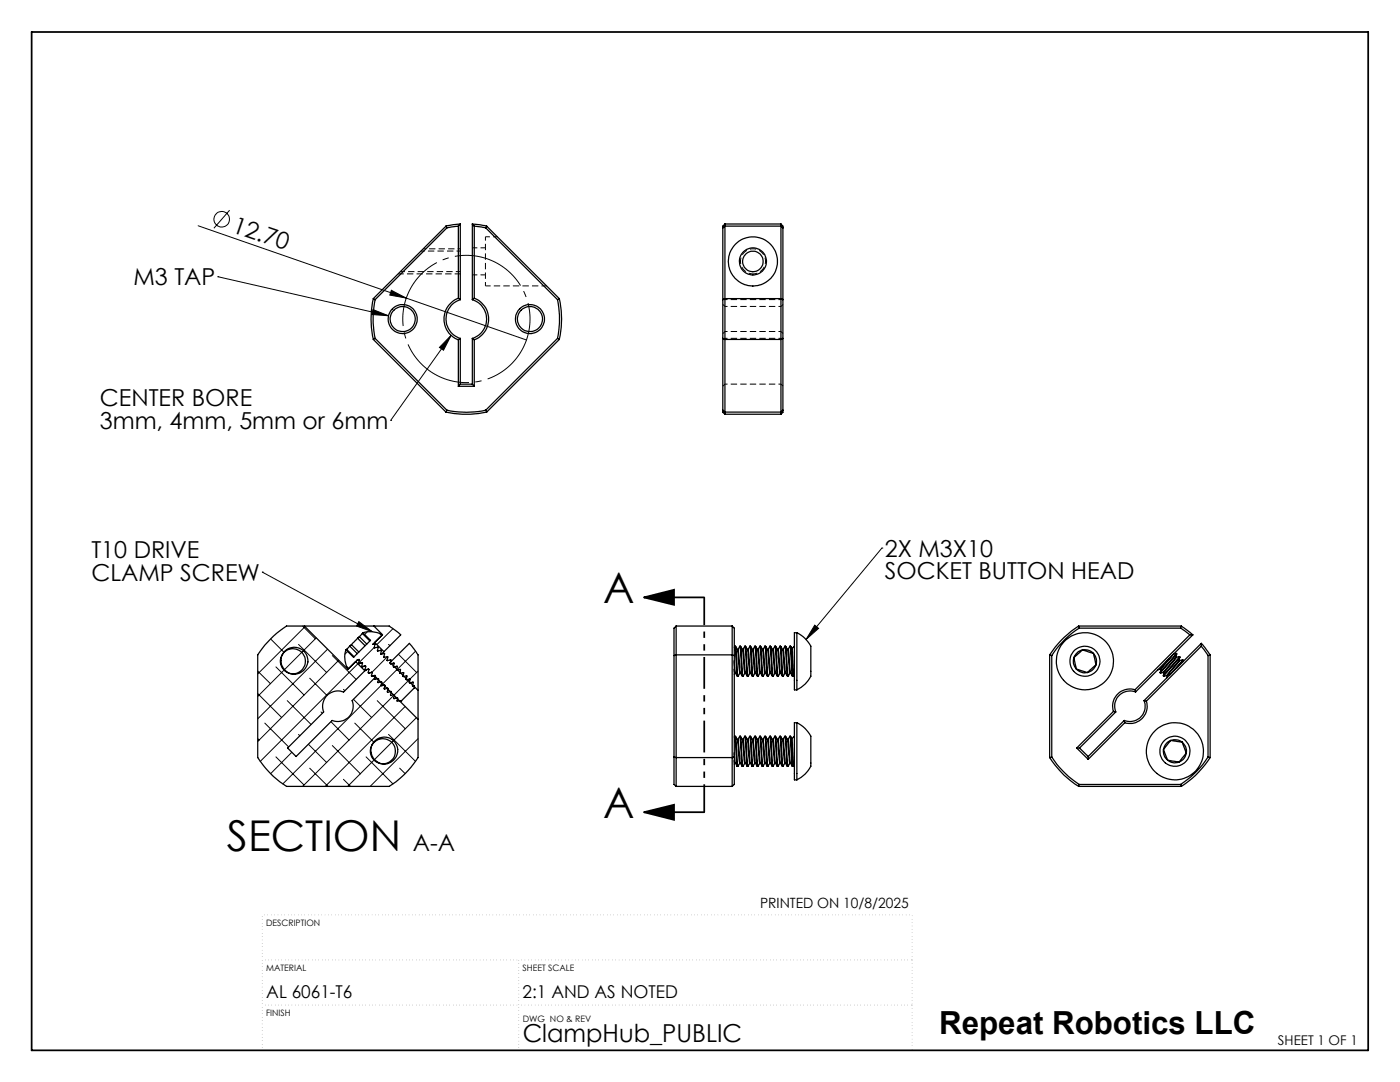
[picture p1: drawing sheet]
<svg xmlns="http://www.w3.org/2000/svg" width="279mm" height="216mm" viewBox="0 0 279 216" stroke-linecap="round" stroke-linejoin="round" font-family="sans-serif">
<g fill="none" stroke="#000" stroke-width=".25">
<path d="M74.5 59.6a18.3 18.3 0 0 0 0 8.1M74.5 59.6l.4 .2M74.9 59.8a19.4 19.4 0 0 0 0 7.7M89 45.1l-14.5 14.5M89 45.1l.2 .4M89.2 45.5l-14.3 14.3M91.5 45.1l-2.3 .4M91.5 59.5a4.4 4.4 0 0 0-2.9 4.2 4.4 4.4 0 0 0 2.9 4.1M91.5 59.5l.4 .3M91.5 45.1v14.4M91.9 44.7l-2.9 .4M91.9 59.8a4 4 0 0 0-2.9 3.9 4 4 0 0 0 2.9 3.8"/>
<path d="M91.9 44.7l-.4 .4M91.9 44.7v15.1M94.3 59.8a4 4 0 0 1 2.8 3.9 4 4 0 0 1-2.8 3.8M94.3 44.7l2.8 .4M94.3 44.7v15.1M94.3 44.7l.4 .4M94.7 59.5a4.4 4.4 0 0 1 2.8 4.2 4.4 4.4 0 0 1-2.8 4.1M94.7 45.1l2.2 .4M94.7 45.1v14.4M94.7 59.5l-.4 .3M96.9 45.5l14.4 14.3M97.1 45.1l-.2 .4"/>
<path d="M97.1 45.1l14.5 14.5M111.3 59.8a19.4 19.4 0 0 1 0 7.7M111.6 59.6a18.3 18.3 0 0 1 0 8.1M111.6 59.6l-.3 .2M144.3 59.8v7.7M144.3 45.5v14.3M144.7 59.6v8.1M144.7 44.7v.4M144.7 44.7l-.4 .4v.4M144.7 59.6h11.2M144.7 59.6l-.4 .2M144.7 45.1v14.5"/>
<path d="M144.7 45.1h11.2M144.7 45.1l-.4 .4M144.7 44.7h11.2M155.9 59.6v8.1M155.9 44.7v.4M155.9 44.7l.3 .4v.4M155.9 59.6l.3 .2M155.9 45.1v14.5M155.9 45.1l.3 .4M156.2 59.8v7.7M156.2 45.5v14.3M74.5 67.7l14.5 14.5"/>
<path d="M74.9 67.5l-.4 .2M74.9 67.5l14.3 14.3M91.5 67.8v9.3M91.5 77.1h3.2M91.9 67.5v9.2M91.9 76.7l-.4 .4M91.9 76.7h2.4M91.9 67.5l-.4 .3M94.3 67.5v9.2M94.3 67.5l.4 .3M94.3 76.7l.4 .4M94.7 67.8v9.3"/>
<path d="M111.3 67.5l-14.4 14.3M111.3 67.5l.3 .2M111.6 67.7l-14.5 14.5M144.3 67.5l.4 .2M144.3 67.5v14.3M144.7 67.7h11.2M144.7 67.7v14.5M155.9 67.7v14.5M156.2 67.5l-.3 .2M156.2 67.5v14.3M89 82.2a19.7 19.7 0 0 0 8.1 0M89.2 81.8a18 18 0 0 0 7.7 0"/>
<path d="M89.2 81.8l-.2 .4M96.9 81.8l.2 .4M144.3 81.8v.5l.4 .4M144.3 81.8l.4 .4M144.7 82.2v.5M144.7 82.7h11.2M144.7 82.2h11.2M155.9 82.2v.5M156.2 81.8v.5l-.3 .4M156.2 81.8l-.3 .4M60.7 124.9h-3.5a19.7 19.7 0 0 0-5.8 5.8v20.5a18.6 18.6 0 0 0 5.8 5.7h20.5a18.6 18.6 0 0 0 5.7-5.7v-7.7M60.7 124.9h13.9"/>
<path d="M60.7 124.9l8.7 8.7 1.9-1.9M69.1 129.7a3.9 3.9 0 0 0 .5 3.7M69.2 129.6l-.1 .1M69.2 129.6l1.5 1.5M69.8 128.9l-.6 .7M69.8 128.9l1.5 1.5M70.1 128.6l-.3 .3M70.1 128.6l1.5 1.5M71 132l1.8 1.8M71.4 127.4l-1.3 1.2M71.4 127.4l1.4 1.4M71.6 131.6l-.3 .1"/>
<path d="M71.6 131.6l-.1 .7 .1 .1M71.6 132.4h.1M71.7 127l-.3 .4M71.7 127l1.5 1.5M72.3 132.2l-.7 .2M72.3 132.2l-.1 .8h.1M72.3 133h.1M72.3 126.4l-.6 .6M72.3 126.4l1.5 1.5M72.5 126.3a3.9 3.9 0 0 1 3.7 .5l-1.8 1.8 .4-.1M72.5 126.3l-.2 .1M72.5 126.3l1.4 1.5-3.3 3.4-1.5-1.5"/>
<path d="M72.8 133.8l-4.2 4.3a3.1 3.1 0 0 0-3.3 .7 3.1 3.1 0 0 0-.7 3.3l-7.2 7.2 1.7 1.7 7.2-7.2a3 3 0 0 0 3.3-.7 3 3 0 0 0 .7-3.3l4.7-4.7 8.4 8.4M72.9 132.9l-.6 .1M72.9 132.9v.8M72.9 133.7h.1M73 133.7l-.2 .1M73.6 133.5l-.7 .2M73.6 134.3l.6-.2 .1 .1-.1 .7M73.6 133.5v.8M73.6 134.3h.1M74.2 134.2l-.6 .1M74.2 134.9h.1M74.2 134.9l.6-.1 .1 .1-.1 .6 .7-.1 .1 .1-.1 .7 .6-.2 .1 .1-.1 .7h.7l-.1 .7 .7-.2"/>
<path d="M74.6 124.9h3.1l2.3 1.8-3.4 3.3M74.6 124.9l1.7 1.7-1.5 1.6 1.8 1.8M74.7 128.5h.1M74.8 128.5v.8l.6-.2v.8l.7-.1M74.8 134.8l-.6 .1M75.5 135.4l-.1 .1M76.1 129.8l-.1 .7 .7-.1v.8l.7-.1-.2 .7 .8-.1-.1 .8 .8-.1-.2 .6 .7-.1v.8l.7-.1-.1 .7h.8l-.2 .7 .7-.2v.8l.7-.1-.1 .7h.8l-.2 .6h.4v.5l-2.6 2.6h-.9l.1-.7M76.1 129.8h-.1M76.1 136.1h-.1M76.6 130l-.5 .5M76.8 136.7h-.2M77.4 137.3l.1 .1-.1 .7 .6-.1"/>
<path d="M77.4 137.3l-.1 .1M77.9 132.2l3.8-3.8 1.7 2.3v7.1zM77.9 131.7h.1M78 138v.8l.7-.2M78 138h-.1M78.7 138.6l-.1 .8 .7-.2M78.7 138.6h-.2M79.3 139.2l-.1 .1M79.9 139.9h.1M83.4 137.8v5.7M134.5 130.8v20.3M134.9 124.9v5.8"/>
<path d="M134.9 124.9l-.4 .4v5.5M134.9 130.7v20.5M134.9 130.7h11.2M134.9 130.7l-.4 .1M134.9 124.9h11.2M146.1 124.9l.4 .4v5.5M146.1 124.9v5.8M146.1 130.7v20.5M146.1 130.7l.4 .1M146.5 133.5l.1 .7 .2 .1M146.5 130.8v20.3M146.6 128.9l.5 6a5.1 5.1 0 0 1-.6-3.1"/>
<path d="M146.6 128.9h.2M146.6 128.9l-.1 .3M146.7 134.3l-.2 .2M147.2 129.6l-.4-.6 .5 5.9M147.2 129.6l.2 2.7a3.3 3.3 0 0 0 .4 2M147.2 134.9h.1M147.2 129.6h.1M147.3 129.6l.3 2.7a4 4 0 0 0 .6 2.6M147.6 128.9l-.3 .7M147.7 134.3l-.4 .6M147.8 128.9l-.1 .1 .5 5.9M148.2 129.6h.1"/>
<path d="M148.2 129.6l-.4-.6 .5 5.9h-.1M148.2 129.6l.2 2.7a3.1 3.1 0 0 0 .4 2M148.3 129.6l.3 3.2a3.4 3.4 0 0 0 .6 2.1M148.7 128.9l-.4 .7M148.7 128.9l.5 6M148.7 128.9h.1M148.7 134.3l-.4 .6M149.2 134.9h.1M149.2 129.6l-.4-.6 .5 5.9M149.2 129.6l.3 4.2 .1 .4 .2 .1M149.2 129.6h.1M149.6 128.9l.5 6a5.9 5.9 0 0 1-.6-3.5l-.2-1.8"/>
<path d="M149.6 128.9l-.3 .7M149.6 128.9h.2M149.7 134.3l-.4 .6M150.2 129.6l-.4-.6 .5 5.9h-.1M150.2 129.6l.2 2.7a3.3 3.3 0 0 0 .4 2M150.2 129.6h.1M150.3 129.6l.3 2.7a4 4 0 0 0 .6 2.6M150.6 128.9l-.3 .7M150.7 134.3l-.4 .6M150.8 128.9l-.1 .1 .5 5.9M151.2 129.6h.1l.1 .3 .2 2.9a3.4 3.4 0 0 0 .6 2.1M151.2 134.9h.1"/>
<path d="M151.7 128.9l-.4 .7M151.7 128.9l.5 6M151.7 128.9h.1M151.7 134.3l-.4 .6M151.8 134.3a3.1 3.1 0 0 1-.4-2v-.9a3.9 3.9 0 0 0-.6-2.4l.5 5.9M152.2 134.9h.1M152.2 129.6l-.4-.6 .5 5.9M152.2 129.6l.3 4.2 .1 .4 .2 .1M152.2 129.6h.1M152.6 128.9l.5 6a5.1 5.1 0 0 1-.6-3.1l-.2-2.2M152.6 128.9l-.3 .7M152.6 128.9h.2"/>
<path d="M152.7 134.3l-.4 .6M153.2 129.6l-.4-.6 .5 5.9h-.1M153.2 129.6l.2 2.7a3.3 3.3 0 0 0 .4 2M153.2 129.6h.1M153.3 129.6l.3 2.7a4 4 0 0 0 .6 2.6M153.6 128.9l-.3 .7M153.7 134.3l-.4 .6M153.8 128.9l-.1 .1 .5 5.9M154.2 129.6h.1l.1 .3 .2 2.9a3.4 3.4 0 0 0 .6 2.1M154.2 134.9h.1M154.7 128.9l-.4 .7M154.7 128.9l.5 6"/>
<path d="M154.7 128.9h.1M154.7 134.3l-.4 .6M154.8 134.3l-.2-.1v-.4l-.2-2.4a3.9 3.9 0 0 0-.6-2.4l.5 5.9M155.2 134.9h.1M155.2 129.6l-.4-.6 .5 5.9M155.2 129.6l.4 4.5v.2h.2M155.6 128.9l-.3 .7M155.7 134.3l-.4 .6M155.7 128.9l.4 6a3.8 3.8 0 0 1-.5-2.6l-.3-2.7h-.1M155.7 128.9h.1M156.2 129.6l-.4-.6 .5 5.9h-.1M156.2 129.6l.2 2.7a3.3 3.3 0 0 0 .4 2"/>
<path d="M156.2 129.6h.1M156.3 129.6l.3 2.7a4 4 0 0 0 .6 2.6M156.6 128.9l-.3 .7M156.7 134.3l-.4 .6M156.8 128.9h-.1l.5 6M157.2 129.6h.1l.1 .3 .2 2.9a3.4 3.4 0 0 0 .6 2.1M157.2 134.9h.1M157.7 128.9l-.4 .7M157.7 128.9l.5 6M157.7 128.9h.1M157.7 134.3l-.4 .6M157.8 134.3l-.2-.1v-.4l-.2-2.4a3.9 3.9 0 0 0-.6-2.4l.5 5.9"/>
<path d="M158.1 129.4l-.3-.4 .5 5.9M158.1 129.4l.2 3.8a2.16 2.16 0 0 0 .2 1.7M158.2 134.9h.1M158.4 134.8l-.1 .1M158.5 128.9l-.4 .5M159 126.3a5.4 5.4 0 0 1 2.8 2.9v5a2.01 2.01 0 0 1-.8 2l-1.1 1-.9 .5M159 126.3v11.4M159 126.3h-.5v11.4h.5M209.5 130.7l.4 .1M209.5 130.7v20.5M209.9 130.8v20.3M214.3 131.2l.5 2.3"/>
<path d="M214.3 131.2a2.22 2.22 0 0 0 .5 2.3M214.8 133.5l2.2 .7M214.8 133.5a2.34 2.34 0 0 0 2.2 .7M215.3 124.9a19 19 0 0 0-5.8 5.8M215.3 124.9h20.5M215.3 124.9l.1 .4M215.4 125.3a17.6 17.6 0 0 0-5.5 5.5M215.4 125.3h20.2M216 129.7l2.2 .7M216 129.7a2.34 2.34 0 0 1 2.2 .7M216 129.7a2.49 2.49 0 0 0-1.7 1.5M216 129.7l-1.7 1.5"/>
<path d="M218.2 130.4a2.26 2.26 0 0 1 .5 2.2M218.2 130.4l.5 2.2M218.7 132.6l-1.7 1.6M218.7 132.6a2.31 2.31 0 0 1-1.7 1.6M226.5 137.6a3.5 3.5 0 0 0-4.3 4.4M226.5 137.6l.1 .5M226.6 138.1a3.1 3.1 0 0 0-3.3 .7 3.1 3.1 0 0 0-.6 3.3M228.3 139.8a3 3 0 0 1-.7 3.3 3 3 0 0 1-3.2 .7M228.3 139.8l.5 .1M228.8 139.9a3.4 3.4 0 0 1-4.3 4.3M231.5 134.2l.1 .1M231.6 133.5l-.5 .2"/>
<path d="M231.6 133.5l.1 .1M232.3 134.1v.1M232.9 134.8l-.6 .1M232.9 134.8l.1 .1M233.3 131.4l-1.7 2.1M234 130.7l-1.1 1.3a3.6 3.6 0 0 0-1.3 2.2M234.6 131.2l-2.3 2.9M234.7 130.4l-.5 .1M234.7 131.2l-1.4 1.8a2.88 2.88 0 0 0-1.1 1.9M234.7 130.4l-3.2 3.8M234.7 130.4l.1 .1M234.8 130.5l-.1 .7"/>
<path d="M234.8 130.5l-3.2 3.8 .7-.2M235.3 131.8l-2.4 3M235.4 131l-.7 .2M235.4 131.8l-1.5 1.9a3 3 0 0 0-1 1.6M235.4 131l-3 3.4-.2 .4v.1M235.4 131l.1 .1M235.4 131.1l-3.1 3.8M235.5 131.1l-.1 .7M235.6 125.3l1.9 1.4M235.8 124.9l2.3 1.8M235.8 124.9l-.2 .4M236 131.7l-.6 .1"/>
<path d="M236 131.7l.1 .1-1.3 1.5M236 131.7l-2.5 3M236.1 131.8l-.1 .3M237.5 126.7l-11 10.9M237.5 126.7h.6M238.1 126.7l-11.5 11.4M239.7 128.9l1.4 1.9M239.7 128.4l1.8 2.3M239.7 128.4v.5M239.7 128.9l-10.9 11M239.7 128.4l-11.4 11.4M241.1 130.8v20.3"/>
<path d="M241.5 130.7l-.4 .1M241.5 130.7v20.5M134.5 151.1v5.4l.4 .4M134.5 151.1l.4 .1M134.9 151.2v5.7M134.9 151.2h11.2M134.9 156.9h11.2M146.1 151.2v5.7M146.5 150.2a4.6 4.6 0 0 0 .6 2.7M146.5 151.7l.1 .6M146.5 147.1l.1-.2 .5 6M146.5 151.1v5.4l-.4 .4"/>
<path d="M146.5 151.1l-.4 .1M146.6 152.3l-.1 .2M146.6 146.9h.2M146.6 152.3h.2M147.1 147.6l-.3-.7 .4 6h-.1M147.1 147.6l.3 2.5a3.7 3.7 0 0 0 .3 2.2M147.1 147.6h.1M147.2 147.6l.3 2.5a4.3 4.3 0 0 0 .6 2.8M147.2 147.6l.5-.7 .4 6M147.6 146.9h.2M147.7 152.3l-.4 .6M148.1 147.6h.2l.1 .5 .2 2.5a3.6 3.6 0 0 0 .5 2.3"/>
<path d="M148.1 152.9h.1M148.1 152.9h.2M148.2 147.6l.5-.7 .4 6M148.6 146.9h.2M148.7 152.3l-.4 .6M148.8 152.3h-.2l-.1-.6-.2-2.4a3.7 3.7 0 0 0-.5-2.4l.5 6M149.1 152.9h.2M149.2 147.6l-.4-.7 .5 6M149.2 147.6l.4 4.7M149.2 147.6h.1M149.3 147.6l.2 2.5a4.6 4.6 0 0 0 .6 2.8M149.3 147.6l.3-.7 .5 6"/>
<path d="M149.6 152.3l-.3 .6M149.6 146.9h.2M149.6 152.3h.2M150.1 147.6l-.3-.7 .4 6h-.1M150.1 147.6l.3 2.5a3.7 3.7 0 0 0 .3 2.2M150.1 147.6h.1M150.2 147.6l.4 3a3.1 3.1 0 0 0 .5 2.3M150.2 147.6l.5-.7 .4 6M150.6 146.9h.2M150.7 152.3l-.4 .6M151.1 152.9h.1M151.1 152.9h.2"/>
<path d="M151.2 147.6l-.4-.7 .5 6M151.2 147.6a7 7 0 0 1 .4 3 3.6 3.6 0 0 0 .5 2.3M151.2 147.6l.3 4.1 .1 .6h.2M151.2 147.6l.5-.7 .4 6M151.6 146.9h.2M151.7 152.3l-.4 .6M152.1 152.9h.2M152.2 147.6l-.4-.7 .5 6M152.2 147.6l.4 4.7M152.2 147.6h.1M152.3 147.6l.2 2.5a4.6 4.6 0 0 0 .6 2.8M152.3 147.6l.3-.7 .5 6"/>
<path d="M152.6 152.3l-.3 .6M152.6 146.9h.2M152.6 152.3h.2M153.1 147.6l-.3-.7 .4 6M153.1 147.6l.3 2.5a3.7 3.7 0 0 0 .3 2.2M153.1 152.9h.1M153.1 147.6h.1M153.2 147.6l.4 3a3.1 3.1 0 0 0 .5 2.3M153.2 147.6l.5-.7 .4 6M153.6 146.9h.2M153.7 152.3l-.4 .6M154.1 152.9h.1"/>
<path d="M154.1 152.9h.2M154.2 147.6l-.4-.7 .5 6M154.2 147.6a7 7 0 0 1 .4 3 3.6 3.6 0 0 0 .5 2.3M154.2 147.6l.3 4.1 .1 .6h.2M154.2 147.6l.5-.7 .4 6M154.6 146.9h.2M154.7 152.3l-.4 .6M155.2 147.6l-.4-.7 .5 6h-.2M155.2 147.6l.4 4.7M155.2 147.6h.1M155.3 147.6l.2 2.5a4.3 4.3 0 0 0 .6 2.8M155.6 146.9l-.3 .7"/>
<path d="M155.6 152.3l-.3 .6M155.6 146.9l.5 6M155.6 146.9h.2M155.6 152.3h.2M156.1 152.9h.1M156.1 152.9h.2M156.1 147.6h.2M156.2 147.6l.5-.7 .4 6M156.3 147.6l.3 3a3.1 3.1 0 0 0 .5 2.3M156.6 146.9h.2M156.7 152.3l-.4 .6M156.7 152.3a7 7 0 0 1-.3-3 3.7 3.7 0 0 0-.6-2.4l.5 6"/>
<path d="M157.1 152.9h.1M157.1 152.9h.2M157.2 147.6l-.4-.7 .5 6M157.2 147.6a7 7 0 0 1 .4 3 3.6 3.6 0 0 0 .5 2.3M157.2 147.6l.3 4.1 .1 .6h.2M157.2 147.6l.5-.7 .4 6M157.6 146.9h.2M157.7 152.3l-.4 .6M158 147.4l-.2-.5 .5 6h-.2M158 147.4l.2 3.3a3.6 3.6 0 0 0 .3 2.2M158.4 152.8l-.1 .1M158.5 146.9l-.5 .5"/>
<path d="M159 144.2a5.3 5.3 0 0 1 2.8 2.9v4.9a2.17 2.17 0 0 1-.8 2.1l-1.1 1-.9 .5M159 144.2h-.5v11.4h.5M159 144.2v11.4M209.5 151.2a19.1 19.1 0 0 0 5.8 5.7M209.9 151.1a18.7 18.7 0 0 0 5.5 5.4M209.9 151.1l-.4 .1M214.9 149.3l2.3 2.2M214.9 149.3h.5M215.3 156.9h20.5M215.4 156.5h20.2M215.4 156.5l-.1 .4M215.4 149.3l1.8 1.7"/>
<path d="M217.2 151v.5M222.2 142l-7.3 7.3M222.2 142l.5 .1M222.7 142.1l-7.3 7.2M224.4 143.8l.1 .4M224.4 143.8l-7.2 7.2M224.5 144.2l-7.3 7.3M232.2 149.5l.8 2.2M232.2 149.5a2.33 2.33 0 0 0 .8 2.2M233 151.7l2.3 .3M233 151.7a2.2 2.2 0 0 0 2.3 .3M233.6 147.7l2.3 .4"/>
<path d="M233.6 147.7a2.49 2.49 0 0 1 2.3 .4M233.6 147.7a2.37 2.37 0 0 0-1.4 1.8M233.6 147.7l-1.4 1.8M235.6 156.5l.2 .4M235.9 148.1a2.28 2.28 0 0 1 .8 2.1M235.9 148.1l.8 2.1M236.7 150.2a2.2 2.2 0 0 1-1.4 1.8M236.7 150.2l-1.4 1.8M241.1 151.1a18.7 18.7 0 0 1-5.5 5.4M241.1 151.1l.4 .1M241.5 151.2a19.5 19.5 0 0 1-5.7 5.7"/>
<circle cx="150.3" cy="52.2" r="2.05"/>
<circle cx="150.3" cy="52.2" r="2.71"/>
<circle cx="150.3" cy="52.2" r="4.9"/>
<circle cx="80.4" cy="63.7" r="2.9"/>
<circle cx="80.4" cy="63.7" r="2.49"/>
<circle cx="105.8" cy="63.7" r="2.9"/>
<circle cx="105.8" cy="63.7" r="2.49"/>
<circle cx="58.5" cy="132" r="2.5"/>
<circle cx="58.8" cy="131.8" r="2.69"/>
<circle cx="216.5" cy="131.9" r="3"/>
<circle cx="216.5" cy="132" r="5.7"/>
<circle cx="76.4" cy="149.9" r="2.5"/>
<circle cx="76.7" cy="149.7" r="2.68"/>
<circle cx="234.5" cy="149.9" r="3"/>
<circle cx="234.5" cy="149.9" r="5.7"/>
</g>
<g fill="none" stroke="#000" stroke-width=".2">
<path d="M39.5 45l65.6 22.8M43.5 55.2h.1M43.5 55.2l34 7.8M45.8 41.9l-3.1 3.6M78.1 57.9l3 1.6-3.3-.6zM74.4 61.8l3.1 1.2-3.3-.2zM90 66.9l-1.5 3-.8-.6zM90 66.9l-12 17M78 83.9h.1M52.4 114.2h.1M52.4 114.2l21.9 11.8M176 109.4h.1"/>
<path d="M176 109.4l-15.1 18.2M51.4 138.4l4.8 4.8M51.4 133.9l2.6 2.5M54 127.5l2.7 2.7M55.1 133.1l5.6 5.6M56.7 133.7l-5.3 5.3M57.3 139.8l4.8 4.8M59.6 128.6l5.6 5.6M60.4 124.9l2.5 2.6M60.9 125l-9.5 9.5M61.8 135.3l3.5 3.5M63.1 127.3l-6.3 6.3"/>
<path d="M65.4 129.5l-14 13.9M66.3 130.8l4.8 4.8M67.6 131.8l-16.2 16.2M68.5 137.5l.3 .3M69.4 130l-.6 .5M70.5 139.5l3.7 3.7M71.4 132.5l-19.5 19.4M71.6 124l2.7 2-3.1-1.1zM73.3 126.1l-.5 .5M74.7 129.2l-3.1 3.1M75.3 139.8l5.6 5.6M77.3 131l-3.1 3.2"/>
<path d="M77.5 128.6l.3 .2M78.4 125.4l-3.2 3.2M78.6 138.7l-18.2 18.2M79.2 133.7l-22.8 22.7M79.5 130.6l3.6 3.6M81.8 135.5l-3.1 3.1M82.9 129.9l-3.6 3.7M83.4 133.9l-1.9 1.9M162.6 124.7l.8 .7-2.5 2.2zM51.4 147.4l.3 .3M52.8 144.3l4.8 4.7M55.1 151l5.6 5.6"/>
<path d="M58.2 150.1l-4.2 4.3M59.6 146.5l.2 .3M61.6 148.5l3.6 3.7M61.8 153.3l3.7 3.6M64.1 142.1l.2 .2M66 144l3.7 3.7M66.3 148.8l5.6 5.6M68.5 155.5l1.5 1.4M70.8 144.3l3.8 3.8M73.1 151l5.3 5.4M74.6 151.7l-5.2 5.2M77.5 146.5l5.4 5.4"/>
<path d="M79.8 153.3l1.1 1.1M80.9 141l-16 15.9M83.1 143.2l-8.3 8.4M83.4 147.4l-9.5 9.5"/>
<circle cx="44.3" cy="43.8" r="1.55"/>
</g>
<path d="M91.9 50.1h-7.9M96.9 47.2v9.8" fill="none" stroke="#000" stroke-width=".2" stroke-dasharray="1.3 .6" stroke-dashoffset=".5" stroke-linecap="butt"/>
<path d="M79.9 54.2h12M99.3 47.2h-2.4M150.3 54.6a2.5 2.5 0 0 1-2.2-3.6 2.5 2.5 0 0 1 4.3-.2 2.5 2.5 0 0 1-1.9 3.8h-.2" fill="none" stroke="#000" stroke-width=".2" stroke-dasharray="1.3 .6" stroke-dashoffset=".4" stroke-linecap="butt"/>
<path d="M96.9 57h12.2" fill="none" stroke="#000" stroke-width=".2" stroke-dasharray="1.3 .6" stroke-dashoffset=".2" stroke-linecap="butt"/>
<path d="M94.3 54.8h2.6M96.9 49.4h-2.6" fill="none" stroke="#000" stroke-width=".2" stroke-dasharray="1.3 .6" stroke-dashoffset=".3" stroke-linecap="butt"/>
<path d="M144.3 59.5l.4 .3M155.9 59.8l.4-.3M144.3 67.8l.4-.3M144.3 77l.4-.4M144.3 66.5l.4-.4M144.7 61.1l-.4-.4M155.9 67.5l.4 .3M155.9 76.6l.4 .4M155.9 66.1l.4 .4M156.3 60.7l-.4 .4" fill="none" stroke="#000" stroke-width=".2" stroke-dasharray="1.3 .6" stroke-linecap="butt"/>
<path d="M144.7 59.8h11.2M144.7 76.6h11.2M144.7 66.1h11.2M155.9 67.5h-11.2M155.9 61.1h-11.2" fill="none" stroke="#000" stroke-width=".2" stroke-dasharray="1.3 .6" stroke-dashoffset=".8" stroke-linecap="butt"/>
<path d="M6.3 6.4h266.7v203.2h-266.7zM128.5 119.2l6-1.5v3zM128.5 119.2h12M128.5 162.1l6-1.5v3zM128.5 162.1h12" fill="none" stroke="#000" stroke-width=".35"/>
<path d="M104.3 69.6a12.7 12.7 0 0 0-11.3-18.7 12.7 12.7 0 0 0-11 18.9 12.7 12.7 0 0 0 21.8 .7l.5-.9" fill="none" stroke="#000" stroke-width=".2" stroke-dasharray="15.2 1.3 1.3 1.3" stroke-dashoffset="5.8" stroke-linecap="butt"/>
<path d="M140.5 119.2v42.9" fill="none" stroke="#000" stroke-width=".35" stroke-dasharray="6.3 1.3 1.3 1.3 1.3 1.3" stroke-dashoffset=".8" stroke-linecap="butt"/>
<path d="M52.4 182.6h129.6M52.4 209.5v-26.9M103.5 209.5v-17.9" fill="none" stroke="#000" stroke-width=".2" stroke-dasharray="0 .6" stroke-dashoffset=".2" stroke-linecap="butt"/>
<path d="M52.4 191.6h51.1M103.5 191.6h78.5M52.4 200.6h51.1M103.5 200.6h78.5" fill="none" stroke="#000" stroke-width=".2" stroke-dasharray="0 .6" stroke-dashoffset=".1" stroke-linecap="butt"/>
<path d="M182 191.6v-9M182 191.6v9M182 200.6v8.9" fill="none" stroke="#000" stroke-width=".2" stroke-dasharray="0 .6" stroke-dashoffset="-.1" stroke-linecap="butt"/>
<path d="M91.9 54.6h-12.4" fill="none" stroke="#000" stroke-width=".2" stroke-dasharray="1.3 .6" stroke-dashoffset=".1" stroke-linecap="butt"/>
<path d="M91.9 49.6h-7.4" fill="none" stroke="#000" stroke-width=".2" stroke-dasharray="1.3 .6" stroke-dashoffset=".7" stroke-linecap="butt"/>
<g fill="#000">
<path d="M78.1 57.9l3 1.6-3.3-.6z"/>
<path d="M90 66.9l-1.5 3-.8-.6zM74.4 61.8l3.1 1.2-3.3-.2z"/>
<path d="M128.5 119.2l6-1.5v3zM128.5 162.1l6-1.5v3z"/>
<path d="M162.6 124.7l.8 .7-2.5 2.2zM71.6 124l2.7 2-3.1-1.1z"/>
</g>
<g font-size="8.5">
<text x="120.4" y="120.4">A</text>
<text x="120.4" y="163.2">A</text>
<text x="45.3" y="169.8">SECTION</text>
</g>
<text font-size="6.3" x="187.4" y="206.3">Repeat Robotics LLC</text>
<text font-size="4.9" x="104.3" y="207.9">ClampHub_PUBLIC</text>
<g font-size="4.7">
<text x="46.1" y="46.2" transform="rotate(19 46.1 46.2)">12.70</text>
<text x="26.6" y="56.9">M3 TAP</text>
<text x="19.9" y="81.1">CENTER BORE</text>
<text x="19.9" y="85.6">3mm, 4mm, 5mm or 6mm</text>
<text x="18.2" y="111.3">T10 DRIVE</text>
<text x="176.6" y="111.1">2X M3X10</text>
<text x="18.2" y="115.8">CLAMP SCREW</text>
<text x="176.6" y="115.6">SOCKET BUTTON HEAD</text>
<text x="82.4" y="169.8">A-A</text>
</g>
<g font-size="3.5">
<text x="53.1" y="199.1">AL 6061-T6</text>
<text x="104.3" y="199.1">2:1 AND AS NOTED</text>
</g>
<text font-size="2.8" x="151.7" y="181.2">PRINTED ON 10/8/2025</text>
<text font-size="2.7" x="255.1" y="208.4">SHEET 1 OF 1</text>
<g font-size="1.8">
<text x="53.1" y="184.9">DESCRIPTION</text>
<text x="53.1" y="193.8">MATERIAL</text>
<text x="104.3" y="193.8">SHEET SCALE</text>
<text x="53.1" y="202.8">FINISH</text>
<text x="104.3" y="203.9">DWG NO &amp; REV</text>
</g>
</svg>
